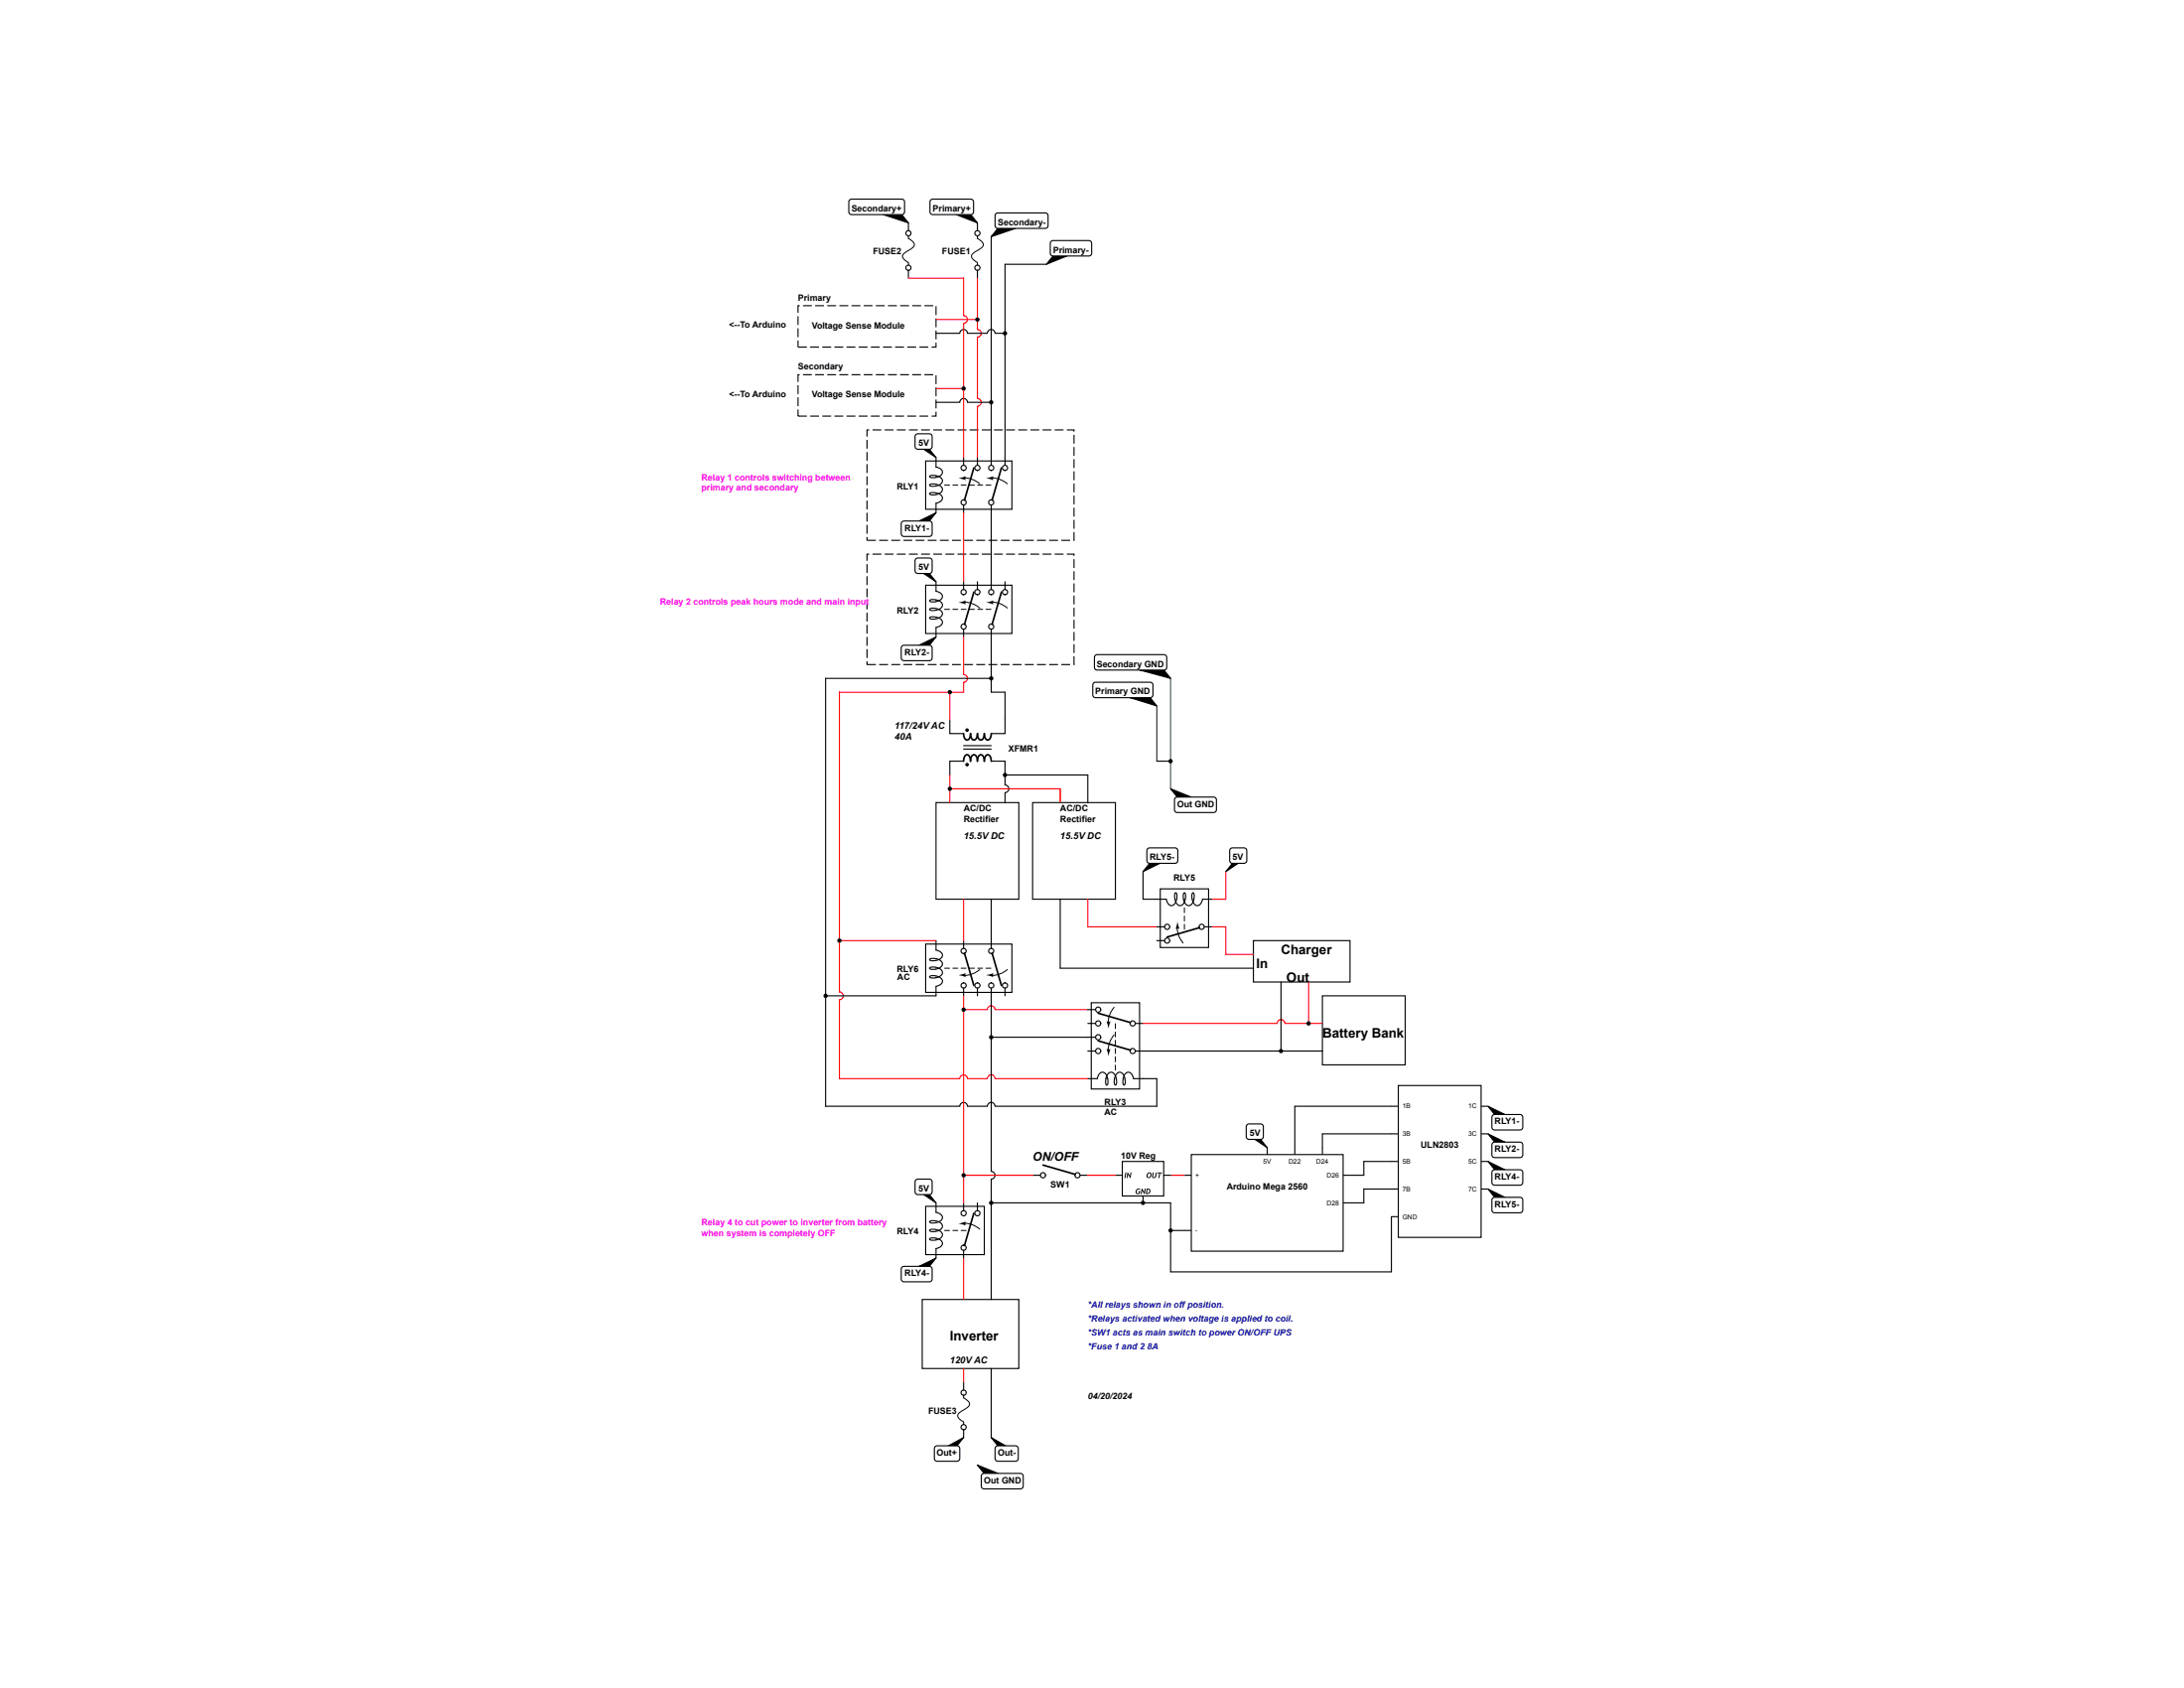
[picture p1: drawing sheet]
<svg xmlns="http://www.w3.org/2000/svg" width="279mm" height="216mm" viewBox="0 0 279 216" stroke-linecap="round" stroke-linejoin="round" font-family="sans-serif">
<g fill="none" stroke="#000" stroke-width=".14">
<path d="M113 27.4h2.4l.8 1.1zM122.3 27.4h1.9l.8 1.1zM127.7 29.2h2.2l-3.1 1.1zM134.7 32.7h1.8l-2.6 1.1zM118.2 57.5h.7l.8 1zM117.6 66.6l2.1-1-.8 1zM118.2 73.3h.7l.8 1.1zM117.6 82.5l2.1-1-.8 1zM144.6 89.2h2.5l.9 1.1zM145.8 85.7h3.1l.9 1.1zM119.7 102.7h10.6v12.3h-10.6zM132.1 102.7h10.6v12.3h-10.6z"/>
<path d="M147.1 110.4h1.3l-2.2 1.1zM149.8 100.9l2.6 1h-1.8zM157.7 110.4h.7l-1.6 1.1zM160.3 120.3h12.4v5.3h-12.4zM169.2 127.4h10.6v8.8h-10.6zM118.2 152.8h.7l.8 1zM160.5 145.7h.8l.8 1.1zM190.4 152.1l2.1 1h-1.3zM190.4 148.6l2.1 1h-1.3zM190.4 145l2.1 1.1h-1.3zM190.4 141.5l2.1 1.1h-1.3zM117.6 162l2.1-1.1-.8 1.1z"/>
<path d="M118 166.2h12.3v8.8h-12.3zM121.3 184.9l2-1-.9 1zM125 187.4l2.7 1.1h-1.8zM126.8 183.9l1.8 1h-.9z"/>
</g>
<g fill="#000">
<path d="M113 27.4h2.4l.8 1.1zM122.3 27.4h1.9l.8 1.1zM127.7 29.2h2.2l-3.1 1.1zM134.7 32.7h1.8l-2.6 1.1zM118.2 57.5h.7l.8 1zM118.2 73.3h.7l.8 1.1zM117.6 66.6l2.1-1-.8 1zM117.6 82.5l2.1-1-.8 1zM144.6 89.2h2.5l.9 1.1zM145.8 85.7h3.1l.9 1.1zM147.1 110.4h1.3l-2.2 1.1zM149.8 100.9l2.6 1h-1.8z"/>
<path d="M157.7 110.4h.7l-1.6 1.1zM118.2 152.8h.7l.8 1zM160.5 145.7h.8l.8 1.1zM190.4 152.1l2.1 1h-1.3zM190.4 148.6l2.1 1h-1.3zM190.4 145l2.1 1.1h-1.3zM190.4 141.5l2.1 1.1h-1.3zM117.6 162l2.1-1.1-.8 1.1zM121.3 184.9l2-1-.9 1zM125 187.4l2.7 1.1h-1.8zM126.8 183.9l1.8 1h-.9z"/>
</g>
<path d="M102.1 39.1h17.6v5.3h-17.6zM102.1 47.9h17.6v5.3h-17.6zM110.9 55h26.5v14.1h-26.5zM110.9 70.9h26.5v14.1h-26.5z" fill="none" stroke="#000" stroke-width=".14" stroke-dasharray="1.1 .4" stroke-linecap="butt"/>
<path d="M119.1 25.5h5.3l.1 .3v1.5l-.3 .1h-5.1l-.1-.3v-1.3z" fill="#fff"/>
<path d="M119.1 25.5h5.3l.1 .3v1.5l-.3 .1h-5.1l-.1-.3v-1.3z" fill="none" stroke="#000" stroke-width=".14"/>
<path d="M134.5 30.8h5l.2 .3-.1 1.5-.3 .1h-4.8l-.1-.3v-1.3z" fill="#fff"/>
<path d="M134.5 30.8h5l.2 .3-.1 1.5-.3 .1h-4.8l-.1-.3v-1.3z" fill="none" stroke="#000" stroke-width=".14"/>
<path d="M108.8 25.5h6.6h.1l.2 .3v1.3l-.2 .3h-.1h-6.5h-.1l-.2-.3v-1.3z" fill="#fff"/>
<path d="M108.8 25.5h6.6h.1l.2 .3v1.3l-.2 .3h-.1h-6.5h-.1l-.2-.3v-1.3z" fill="none" stroke="#000" stroke-width=".14"/>
<path d="M127.5 27.3l6.2-.1 .2 .1 .2 .3v1.3l-.1 .1-.3 .2h-6l-.4-.2v-.1v-1.3z" fill="#fff"/>
<path d="M127.5 27.3l6.2-.1 .2 .1 .2 .3v1.3l-.1 .1-.3 .2h-6l-.4-.2v-.1v-1.3z" fill="none" stroke="#000" stroke-width=".14"/>
<path d="M117.2 55.5h1.9l.2 .3-.1 1.5-.3 .2-1.7-.1-.1-.3v-1.3z" fill="#fff"/>
<path d="M117.2 55.5h1.9l.2 .3-.1 1.5-.3 .2-1.7-.1-.1-.3v-1.3z" fill="none" stroke="#000" stroke-width=".14"/>
<path d="M115.5 66.7h3.6l.2 .3-.1 1.4-.3 .2h-3.4l-.2-.3v-1.3z" fill="#fff"/>
<path d="M115.5 66.7h3.6l.2 .3-.1 1.4-.3 .2h-3.4l-.2-.3v-1.3z" fill="none" stroke="#000" stroke-width=".14"/>
<path d="M118.4 59h11.1v6.1h-11.1z" fill="#fff"/>
<g fill="none" stroke="#000" stroke-width=".14">
<path d="M118.4 59h11.1v6.1h-11.1zM119.7 58.5v1.2l.5 .2 .3 .2 .1 .3a1.17 1.17 0 0 1-1.6 .6l-.1-.1a1.16 1.16 0 0 1 1.6 .3l.1 .3a1.17 1.17 0 0 1-1.6 .7l-.1-.2a1.16 1.16 0 0 1 1.6 .3l.1 .3a1.17 1.17 0 0 1-1.6 .7l-.1-.1a1.16 1.16 0 0 1 1.6 .2l.1 .3-.1 .3-.3 .2-.5 .2v1.2M123.3 58.5v1M125 58.5v1M126.8 58.5v1M128.6 58.5v1M123.3 64.6v1M126.8 64.6v1M132.1 150.3h1M138.2 150.3h1"/>
<circle cx="123.3" cy="59.8" r=".33"/>
<circle cx="125" cy="59.8" r=".33"/>
<circle cx="126.8" cy="59.8" r=".33"/>
<circle cx="128.6" cy="59.8" r=".33"/>
<circle cx="123.3" cy="64.3" r=".33"/>
<circle cx="126.8" cy="64.3" r=".33"/>
<circle cx="133.4" cy="150.3" r=".33"/>
<circle cx="137.8" cy="150.3" r=".33"/>
</g>
<path d="M124.6 59.8l-1.2 4.2M128.1 59.8l-1.2 4.2M133.4 149l4.2 1.2" fill="none" stroke="#000" stroke-width=".21"/>
<path d="M120.8 62.1h.7M121.9 62.1h.6M123 62.1h.6M123.3 61.1a3.1 3.1 0 0 1 2 .8M124 62.1h.7M125.1 62.1h.6M126.1 62.1h.7M126.8 61.1a3.1 3.1 0 0 1 2.1 .8" fill="none" stroke="#000" stroke-width=".13"/>
<path d="M122.6 61.2l.9-.3v.5zM126.1 61.2l1-.3v.5z" fill="#000"/>
<path d="M152.4 147.7h19.4v12.3h-19.4z" fill="#fff"/>
<path d="M151.5 150.3h.9M151.5 157.4h.9M152.4 147.7h19.4v12.3h-19.4zM162.1 146.8v.9M165.6 146.8v.9M169.2 146.8v.9M171.8 150.3h.9M171.8 153.8h.9" fill="none" stroke="#000" stroke-width=".14"/>
<path d="M191 142.6h3.6l.2 .3v1.5l-.3 .1h-3.5l-.1-.3v-1.3z" fill="#fff"/>
<path d="M191 142.6h3.6l.2 .3v1.5l-.3 .1h-3.5l-.1-.3v-1.3z" fill="none" stroke="#000" stroke-width=".14"/>
<path d="M191 146.1h3.6l.2 .3v1.5l-.3 .2-3.5-.1-.1-.3v-1.3z" fill="#fff"/>
<path d="M191 146.1h3.6l.2 .3v1.5l-.3 .2-3.5-.1-.1-.3v-1.3z" fill="none" stroke="#000" stroke-width=".14"/>
<path d="M191 149.7h3.6l.2 .3v1.4l-.3 .2-3.5-.1-.1-.3v-1.2z" fill="#fff"/>
<path d="M191 149.7h3.6l.2 .3v1.4l-.3 .2-3.5-.1-.1-.3v-1.2z" fill="none" stroke="#000" stroke-width=".14"/>
<path d="M140.2 83.8l8.7-.1 .2 .1 .2 .3v1.3l-.2 .3h-.2h-8.5h-.2l-.2-.3v-1.3z" fill="#fff"/>
<path d="M140.2 83.8l8.7-.1 .2 .1 .2 .3v1.3l-.2 .3h-.2h-8.5h-.2l-.2-.3v-1.3z" fill="none" stroke="#000" stroke-width=".14"/>
<path d="M139.8 87.4l.4-.1h6.9l.3 .1 .1 .2v1.3l-.1 .2-.3 .1h-6.9l-.4-.1v-.2z" fill="#fff"/>
<path d="M139.8 87.4l.4-.1h6.9l.3 .1 .1 .2v1.3l-.1 .2-.3 .1h-6.9l-.4-.1v-.2zM148 97.4h1.8" fill="none" stroke="#000" stroke-width=".14"/>
<path d="M148 90.3v7.1M149.8 86.8v10.6" fill="none" stroke="#008000" stroke-width=".14"/>
<path d="M150.4 102h5l.2 .3v1.5l-.3 .1h-4.9l-.1-.3v-1.3z" fill="#fff"/>
<path d="M150.4 102h5l.2 .3v1.5l-.3 .1h-4.9l-.1-.3v-1.3z" fill="none" stroke="#000" stroke-width=".14"/>
<path d="M118.4 74.8h11.1v6.2h-11.1z" fill="#fff"/>
<g fill="none" stroke="#000" stroke-width=".14">
<path d="M118.4 74.8h11.1v6.2h-11.1zM119.7 74.4v1.2l.5 .2 .3 .2 .1 .3a1.17 1.17 0 0 1-1.6 .6l-.1-.1a1.16 1.16 0 0 1 1.6 .3l.1 .3a1.17 1.17 0 0 1-1.6 .6l-.1-.1a1.16 1.16 0 0 1 1.6 .3l.1 .3a1.17 1.17 0 0 1-1.6 .6l-.1-.1a1.16 1.16 0 0 1 1.6 .3l.1 .3-.1 .3-.3 .2-.5 .2v1.2M123.3 74.4v1M125 74.4v1M126.8 74.4v1M128.6 74.4v1M123.3 80.5v1M126.8 80.5v1M126.8 153.8h23"/>
<circle cx="123.3" cy="75.7" r=".33"/>
<circle cx="125" cy="75.7" r=".33"/>
<circle cx="126.8" cy="75.7" r=".33"/>
<circle cx="128.6" cy="75.7" r=".33"/>
<circle cx="123.3" cy="80.1" r=".33"/>
<circle cx="126.8" cy="80.1" r=".33"/>
</g>
<path d="M124.6 75.7l-1.2 4.2M128.1 75.7l-1.2 4.2" fill="none" stroke="#000" stroke-width=".21"/>
<path d="M120.8 77.9h.7M121.9 77.9h.6M123 77.9h.6M123.3 77a3.1 3.1 0 0 1 2 .8M124 77.9h.7M125.1 77.9h.6M126.1 77.9h.7M126.8 77a3.1 3.1 0 0 1 2.1 .8" fill="none" stroke="#000" stroke-width=".13"/>
<path d="M122.6 77.1l.9-.3v.5zM126.1 77.1l1-.3v.5z" fill="#000"/>
<path d="M123.3 160.9v5.3" fill="none" stroke="#f00" stroke-width=".14"/>
<path d="M115.5 82.6h3.6l.2 .3-.1 1.4-.3 .2h-3.4l-.2-.3v-1.3z" fill="#fff"/>
<path d="M115.5 82.6h3.6l.2 .3-.1 1.4-.3 .2h-3.4l-.2-.3v-1.3z" fill="none" stroke="#000" stroke-width=".14"/>
<path d="M117.2 71.4h1.9l.2 .3-.1 1.5-.3 .1h-1.7l-.1-.3v-1.3z" fill="#fff"/>
<path d="M117.2 71.4h1.9l.2 .3-.1 1.5-.3 .1h-1.7l-.1-.3v-1.3z" fill="none" stroke="#000" stroke-width=".14"/>
<path d="M117.1 151l.3-.2 1.7 .1 .2 .3-.1 1.4-.3 .2-1.7-.1-.1-.3z" fill="#fff"/>
<path d="M117.1 151l.3-.2 1.7 .1 .2 .3-.1 1.4-.3 .2-1.7-.1-.1-.3z" fill="none" stroke="#000" stroke-width=".14"/>
<path d="M115.3 162.1l.3-.1h3.5l.2 .3-.1 1.5-.3 .1h-3.4l-.2-.3z" fill="#fff"/>
<path d="M115.3 162.1l.3-.1h3.5l.2 .3-.1 1.5-.3 .1h-3.4l-.2-.3z" fill="none" stroke="#000" stroke-width=".14"/>
<path d="M149.8 97.4v3.5" fill="none" stroke="#008000" stroke-width=".14"/>
<path d="M119.6 185.1l.3-.2 2.7 .1 .2 .3-.1 1.4-.3 .2h-2.7l-.2-.4z" fill="#fff"/>
<path d="M119.6 185.1l.3-.2 2.7 .1 .2 .3-.1 1.4-.3 .2h-2.7l-.2-.4z" fill="none" stroke="#000" stroke-width=".14"/>
<path d="M127.3 185.1l.4-.2 2.4 .1 .2 .3-.1 1.4-.3 .2h-2.4l-.2-.4z" fill="#fff"/>
<g fill="none" stroke="#000" stroke-width=".14">
<path d="M116.2 28.5v1M116.2 34.6v1M125 28.5v1M125 34.6v1M128.6 33.8v24.7M123.3 176.8v1M126.8 175v8.9M123.3 182.9v1M127.3 185.1l.4-.2 2.4 .1 .2 .3-.1 1.4-.3 .2h-2.4l-.2-.4z"/>
<circle cx="116.2" cy="34.2" r=".33"/>
<circle cx="116.2" cy="29.8" r=".33"/>
<circle cx="125" cy="34.2" r=".33"/>
<circle cx="125" cy="29.8" r=".33"/>
<circle cx="123.3" cy="178.1" r=".33"/>
<circle cx="123.3" cy="182.5" r=".33"/>
</g>
<path d="M125 35.6v6.5a.49 .49 0 0 1 .5 .5 .49 .49 0 0 1-.5 .5v7.9a.49 .49 0 0 1 .5 .5 .49 .49 0 0 1-.5 .5v6.5M123.3 175v1.8" fill="none" stroke="#f00" stroke-width=".14"/>
<path d="M116.2 30.2v.3l.6 .4 .2 .3a1.26 1.26 0 0 1-1 .9l-.5 .5v.3l.2 .3 .5 .4v.3M125 30.2v.3l.6 .4 .2 .3a1.26 1.26 0 0 1-.9 .9l-.6 .5v.3l.2 .3 .5 .4v.3M123.3 178.5v.3l.5 .4 .2 .3a1.26 1.26 0 0 1-.9 .9l-.5 .5-.1 .3 .2 .3 .6 .4v.3" fill="none" stroke="#000" stroke-width=".13"/>
<path d="M191 153.2h3.6l.2 .3v1.4l-.3 .2h-3.5l-.1-.3v-1.3z" fill="#fff"/>
<g fill="none" stroke="#000" stroke-width=".14">
<path d="M126.8 30.3v28.2M128.6 33.8h5.3M119.7 51.5h3.1a.49 .49 0 0 1 .5-.5 .49 .49 0 0 1 .5 .5h3M119.7 42.6h3.1a.49 .49 0 0 1 .5-.5 .49 .49 0 0 1 .5 .5h2.5a.49 .49 0 0 1 .5-.5 .49 .49 0 0 1 .5 .5h1.3M126.8 65.6v8.8M121.5 92.1v1.7h1.8M123.3 97.4h-1.8v1.7M123.3 95.4h3.5M123.3 95.8h3.5M126.8 88.5h1.8v5.3h-1.8M126.8 97.4h1.8v3a.49 .49 0 0 1 .5 .5 .49 .49 0 0 1-.5 .5v1.3M126.8 132.7h12.4"/>
<path d="M146.2 138h1.8v3.5h-20.7a.49 .49 0 0 0-.5-.5 .49 .49 0 0 0-.5 .5h-2.5a.49 .49 0 0 0-.5-.5 .49 .49 0 0 0-.5 .5h-17.2M149.8 153.8v3.6h1.7M191 153.2h3.6l.2 .3v1.4l-.3 .2h-3.5l-.1-.3v-1.3z"/>
</g>
<path d="M116.2 35.6h7.1v4.8a.49 .49 0 0 1 .5 .5 .49 .49 0 0 1-.5 .5v17.1M119.7 49.7h3.6M119.7 40.9h5.3M123.3 65.6v8.8M121.5 99.1v3.6M123.3 88.5h-1.8v3.6M123.3 129.1h3a.49 .49 0 0 1 .5-.5 .49 .49 0 0 1 .5 .5h11.9" fill="none" stroke="#f00" stroke-width=".14"/>
<path d="M123.3 93.8v.5l.2 .3 .2 .1 .2-.1 .2-.3 .1-.5v.5l.2 .3 .2 .1 .2-.1 .2-.3v-.5l.1 .5 .2 .3 .2 .1 .2-.1 .2-.3v-.5l.1 .5 .2 .3 .2 .1 .2-.1 .1-.3 .1-.5M123.3 97.4v-.5l.2-.3 .2-.1 .2 .1 .2 .3 .1 .5v-.5l.2-.3 .2-.1 .2 .1 .2 .3v.5l.1-.5 .2-.3 .2-.1 .2 .1 .2 .3v.5l.1-.5 .2-.3 .2-.1 .2 .1 .1 .3 .1 .5" fill="none" stroke="#000" stroke-width=".21"/>
<g fill="#000">
<circle cx="123.7" cy="93.4" r=".23"/>
<circle cx="123.7" cy="97.8" r=".23"/>
</g>
<path d="M139.6 128.3h6.2v11h-6.2z" fill="#fff"/>
<g fill="none" stroke="#000" stroke-width=".14">
<path d="M139.2 138h1.2l.1-.5 .3-.3 .2-.1a1.17 1.17 0 0 1 .7 1.6l-.1 .1a1.16 1.16 0 0 1 .3-1.6l.2-.1a1.17 1.17 0 0 1 .7 1.6l-.1 .1a1.16 1.16 0 0 1 .3-1.6l.2-.1a1.17 1.17 0 0 1 .7 1.6l-.1 .1a1.16 1.16 0 0 1 .3-1.6l.3-.1 .2 .1 .3 .3 .1 .5h1.2M139.2 134.4h1M139.2 132.7h1M139.2 130.9h1M139.2 129.1h1M139.6 128.3h6.2v11h-6.2zM145.2 134.4h1M145.2 130.9h1"/>
<circle cx="140.5" cy="132.7" r=".33"/>
<circle cx="140.5" cy="134.4" r=".33"/>
<circle cx="140.5" cy="129.1" r=".33"/>
<circle cx="140.5" cy="130.9" r=".33"/>
<circle cx="144.9" cy="130.9" r=".33"/>
<circle cx="144.9" cy="134.4" r=".33"/>
</g>
<path d="M140.5 133.1l4.1 1.2M140.5 129.6l4.1 1.2" fill="none" stroke="#000" stroke-width=".21"/>
<path d="M142.5 132.4a3.1 3.1 0 0 0-.7 2M142.5 128.8a3.1 3.1 0 0 0-.7 2.1M142.7 130.9v.7M142.7 132v.6M142.7 133.1v.6M142.7 134.1v.6M142.7 135.2v.6M142.7 136.2v.7" fill="none" stroke="#000" stroke-width=".13"/>
<path d="M141.5 134.2h.6l-.3 .9zM141.5 130.6h.6l-.3 1z" fill="#000"/>
<path d="M139.2 118.5h8.8" fill="none" stroke="#f00" stroke-width=".14"/>
<path d="M157.5 108.5h1.8l.2 .3v1.4l-.4 .2h-1.6l-.2-.3v-1.3z" fill="#fff"/>
<path d="M157.5 108.5h1.8l.2 .3v1.4l-.4 .2h-1.6l-.2-.3v-1.3z" fill="none" stroke="#000" stroke-width=".14"/>
<path d="M146.8 108.6l.3-.2 3.4 .1 .2 .3-.1 1.4-.3 .2h-3.4l-.2-.3z" fill="#fff"/>
<path d="M126.8 86.8h-21.2v54.7M146.2 111.5v3.5h1.8M146.8 108.6l.3-.2 3.4 .1 .2 .3-.1 1.4-.3 .2h-3.4l-.2-.3z" fill="none" stroke="#000" stroke-width=".14"/>
<path d="M123.3 81.5v4.8a.49 .49 0 0 1 .5 .5 .49 .49 0 0 1-.5 .5v1.2M156.8 111.5v3.5h-1.7M107.4 138h15.4a.49 .49 0 0 1 .5-.5 .49 .49 0 0 1 .5 .5h2.5a.49 .49 0 0 1 .5-.5 .49 .49 0 0 1 .5 .5h11.9" fill="none" stroke="#f00" stroke-width=".14"/>
<path d="M118.4 120.7h11.1v6.2h-11.1z" fill="#fff"/>
<g fill="none" stroke="#000" stroke-width=".14">
<path d="M126.8 115v6.3M118.4 120.7h11.1v6.2h-11.1zM119.7 120.3v1.2l.5 .2 .3 .2 .1 .3a1.17 1.17 0 0 1-1.6 .6l-.1-.1a1.16 1.16 0 0 1 1.6 .3l.1 .3a1.17 1.17 0 0 1-1.6 .6l-.1-.1a1.16 1.16 0 0 1 1.6 .3l.1 .3a1.17 1.17 0 0 1-1.6 .6l-.1-.1a1.16 1.16 0 0 1 1.6 .3l.1 .3-.1 .3-.3 .2-.5 .2v1.2h-14.1M123.3 120.3v1M123.3 126.4v1M125 126.4v1M126.8 126.4v1M128.6 126.4v1"/>
<circle cx="123.3" cy="126" r=".33"/>
<circle cx="123.3" cy="121.6" r=".33"/>
<circle cx="125" cy="126" r=".33"/>
<circle cx="126.8" cy="121.6" r=".33"/>
<circle cx="126.8" cy="126" r=".33"/>
<circle cx="128.6" cy="126" r=".33"/>
</g>
<path d="M123.4 121.9l1.2 4.1M126.9 121.9l1.2 4.1" fill="none" stroke="#000" stroke-width=".21"/>
<path d="M120.8 123.8h.7M121.9 123.8h.6M123 123.8h.6M124 123.8h.7M125.1 123.8h.6M125.3 124a3.1 3.1 0 0 1-2 .8M126.1 123.8h.7M128.9 124a3.1 3.1 0 0 1-2.1 .8" fill="none" stroke="#000" stroke-width=".13"/>
<path d="M122.6 124.7l.9-.2v.5zM126.1 124.7l1-.2v.5z" fill="#000"/>
<path d="M121.5 88.5h-14.1v38.4a.49 .49 0 0 1 .5 .5 .49 .49 0 0 1-.5 .5v10.1M123.3 115v5.3M107.4 120.3h12.3" fill="none" stroke="#f00" stroke-width=".14"/>
<path d="M148.4 113.7h6.2v7.5h-6.2z" fill="#fff"/>
<g fill="none" stroke="#000" stroke-width=".14">
<path d="M148 115h1.2l.2 .5 .2 .2 .3 .1a1.17 1.17 0 0 0 .6-1.5l-.1-.1a1.16 1.16 0 0 0 .3 1.5l.3 .1a1.17 1.17 0 0 0 .6-1.5l-.1-.1a1.16 1.16 0 0 0 .3 1.5l.3 .1a1.17 1.17 0 0 0 .6-1.5l-.1-.1a1.16 1.16 0 0 0 .3 1.5l.3 .1 .2-.1 .3-.2 .1-.5h1.3M148 118.5h1M148.4 113.7h6.2v7.5h-6.2zM154.1 118.5h1M148 120.3h1"/>
<circle cx="149.3" cy="118.5" r=".33"/>
<circle cx="153.7" cy="118.5" r=".33"/>
<circle cx="149.3" cy="120.3" r=".33"/>
</g>
<path d="M153.5 118.7l-4.2 1.1" fill="none" stroke="#000" stroke-width=".21"/>
<path d="M150.6 118.5a3.1 3.1 0 0 0 .8 2.1M151.5 116.1v.6M151.5 117.2v.6M151.5 118.2v.7" fill="none" stroke="#000" stroke-width=".13"/>
<path d="M150.6 117.9l.3 .9h-.5z" fill="#000"/>
<path d="M118.4 154.3h7.5v6.2h-7.5z" fill="#fff"/>
<g fill="none" stroke="#000" stroke-width=".14">
<path d="M126.8 127.4v22.4a.49 .49 0 0 1 .5 .5 .49 .49 0 0 1-.5 .5v15.4M118.4 154.3h7.5v6.2h-7.5zM119.7 153.8v1.3l.5 .1 .3 .3 .1 .2a1.17 1.17 0 0 1-1.6 .7l-.1-.1a1.16 1.16 0 0 1 1.6 .3l.1 .2a1.17 1.17 0 0 1-1.6 .7l-.1-.1a1.16 1.16 0 0 1 1.6 .3l.1 .2a1.17 1.17 0 0 1-1.6 .7l-.1-.1a1.16 1.16 0 0 1 1.6 .3l.1 .2-.1 .3-.3 .2-.5 .2v1.2M123.3 153.8v1M123.3 159.9v1M125 153.8v1"/>
<circle cx="123.3" cy="155.2" r=".33"/>
<circle cx="123.3" cy="159.6" r=".33"/>
<circle cx="125" cy="155.2" r=".33"/>
</g>
<path d="M124.6 155.2l-1.2 4.1" fill="none" stroke="#000" stroke-width=".21"/>
<path d="M120.8 157.4h.7M121.9 157.4h.6M123 157.4h.6M123.3 156.4a3.1 3.1 0 0 1 2 .8" fill="none" stroke="#000" stroke-width=".13"/>
<path d="M122.6 156.5l.9-.3v.6z" fill="#000"/>
<path d="M123.3 127.4v26.4M149.8 150.3h1.7" fill="none" stroke="#f00" stroke-width=".14"/>
<path d="M143.6 148.6h5.3v4.4h-5.3z" fill="#fff"/>
<path d="M142.7 150.3h.9M143.6 148.6h5.3v4.4h-5.3zM146.2 153v.8M148.9 150.3h.9" fill="none" stroke="#000" stroke-width=".14"/>
<g fill="#000">
<path d="M144 150h.1l-.1 .7h-.2zM144.2 150l.4 .4v-.4h.2l-.2 .7-.3-.5-.1 .5h-.1zM145.4 152.1l.3-.1 .2 .1-.1 .1a.26 .26 0 0 0-.4 .1 .26 .26 0 0 0 .3 .3v-.3h.2l-.1 .4h-.3h-.1a.41 .41 0 0 1 0-.6zM146.1 152l.3 .5v-.5h.2l-.2 .7-.3-.4v.4h-.2zM147.5 150h.1l-.1 .5a.14 .14 0 0 0 .2 .1 .14 .14 0 0 0 .1-.2l.1-.4h.1l-.1 .5a.26 .26 0 0 1-.2 .2 .26 .26 0 0 1-.3-.3zM148.1 150h.6v.1h-.3l-.1 .6h-.1l.1-.6h-.2z"/>
<path d="M146.8 150.1a.28 .28 0 0 1 .3-.2 .28 .28 0 0 1 .2 .3 .35 .35 0 0 1-.2 .4 .35 .35 0 0 1-.4-.1zM147 150.1l-.2 .2v.2a.25 .25 0 0 0 .4-.1 .25 .25 0 0 0-.2-.3z"/>
<path d="M146.7 152a.37 .37 0 0 1 .5 .3 .37 .37 0 0 1-.5 .4h-.1zM146.8 152.1l-.1 .5a.25 .25 0 0 0 .4-.2 .25 .25 0 0 0-.3-.3z"/>
</g>
<path d="M123.3 150.3h8.8M139.2 150.3h3.5" fill="none" stroke="#f00" stroke-width=".14"/>
<path d="M178.9 138.8h10.6v19.5h-10.6z" fill="#fff"/>
<path d="M178.9 138.8h10.6v19.5h-10.6zM178 141.5h.9M178 145h.9M178 148.6h.9M178 152.1h.9M178 155.6h.9M189.5 141.5h.9M189.5 145h.9M189.5 148.6h.9M189.5 152.1h.9" fill="none" stroke="#000" stroke-width=".14"/>
<path d="M159.5 143.9l.3-.1h1.6l.2 .3v1.5l-.3 .1h-1.7l-.2-.3z" fill="#fff"/>
<path d="M159.5 143.9l.3-.1h1.6l.2 .3v1.5l-.3 .1h-1.7l-.2-.3zM178 155.6v7.1h-28.2v-5.3M178 141.5h-12.4v5.3M178 145h-8.8v1.8M178 148.6h-3.5v1.7h-1.8M178 152.1h-3.5v1.7h-1.8" fill="none" stroke="#000" stroke-width=".14"/>
<path d="M125.7 188.5h5l.2 .3v1.5l-.4 .1h-4.8l-.2-.3v-1.3z" fill="#fff"/>
<path d="M126.8 81.5v7M128.6 99.1h10.6v3.6M135.6 115v8.8h24.7M146.2 134.4h23M163.9 125.6v8.8M125.7 188.5h5l.2 .3v1.5l-.3 .1h-4.9l-.2-.3v-1.3z" fill="none" stroke="#000" stroke-width=".14"/>
<path d="M121.5 100.9h14.1v1.8M139.2 115v3.5M155.1 118.5h1.7v3.6h3.5M146.2 130.9h17.2a.49 .49 0 0 1 .5-.5 .49 .49 0 0 1 .5 .5h4.8M167.4 125.6v5.3" fill="none" stroke="#f00" stroke-width=".14"/>
<g fill="#000">
<circle cx="123.3" cy="49.7" r=".21"/>
<circle cx="125" cy="40.9" r=".21"/>
<circle cx="126.8" cy="51.5" r=".21"/>
<circle cx="128.6" cy="42.6" r=".21"/>
<circle cx="121.5" cy="88.5" r=".21"/>
<circle cx="126.8" cy="86.8" r=".21"/>
<circle cx="128.6" cy="99.1" r=".21"/>
<circle cx="149.8" cy="97.4" r=".21"/>
<circle cx="121.5" cy="100.9" r=".21"/>
<circle cx="105.6" cy="127.4" r=".21"/>
<circle cx="107.4" cy="120.3" r=".21"/>
<circle cx="123.3" cy="129.1" r=".21"/>
<circle cx="126.8" cy="132.7" r=".21"/>
<circle cx="163.9" cy="134.4" r=".21"/>
<circle cx="167.4" cy="130.9" r=".21"/>
<circle cx="123.3" cy="150.3" r=".21"/>
<circle cx="126.8" cy="153.9" r=".21"/>
<circle cx="146.2" cy="153.9" r=".21"/>
<circle cx="149.8" cy="157.4" r=".21"/>
</g>
<g fill="none" stroke="#000" stroke-width=".13">
<circle cx="123.3" cy="49.7" r=".21"/>
<circle cx="125" cy="40.9" r=".21"/>
<circle cx="126.8" cy="51.5" r=".21"/>
<circle cx="128.6" cy="42.6" r=".21"/>
<circle cx="121.5" cy="88.5" r=".21"/>
<circle cx="126.8" cy="86.8" r=".21"/>
<circle cx="128.6" cy="99.1" r=".21"/>
<circle cx="149.8" cy="97.4" r=".21"/>
<circle cx="121.5" cy="100.9" r=".21"/>
<circle cx="105.6" cy="127.4" r=".21"/>
<circle cx="107.4" cy="120.3" r=".21"/>
<circle cx="123.3" cy="129.1" r=".21"/>
<circle cx="126.8" cy="132.7" r=".21"/>
<circle cx="163.9" cy="134.4" r=".21"/>
<circle cx="167.4" cy="130.9" r=".21"/>
<circle cx="123.3" cy="150.3" r=".21"/>
<circle cx="126.8" cy="153.9" r=".21"/>
<circle cx="146.2" cy="153.9" r=".21"/>
<circle cx="149.8" cy="157.4" r=".21"/>
</g>
<g font-size="1.7">
<text x="160.7" y="123.8">In</text>
<text x="163.9" y="122.1">Charger</text>
<text x="164.6" y="125.6">Out</text>
<text x="169.2" y="132.7">Battery Bank</text>
<text x="121.5" y="171.5">Inverter</text>
</g>
<text font-size="1.6" x="132.1" y="148.4">ON/OFF</text>
<g font-size="1.2">
<text x="114.4" y="93.2">117/24V AC</text>
<text x="114.4" y="94.7">40A</text>
<text x="123.3" y="107.3">15.5V DC</text>
<text x="135.6" y="107.3">15.5V DC</text>
<text x="121.5" y="174.4">120V AC</text>
</g>
<g font-size="1.1">
<text x="108.9" y="27">Secondary+</text>
<text x="119.3" y="27">Primary+</text>
<text x="127.7" y="28.8">Secondary-</text>
<text x="111.7" y="32.5">FUSE2</text>
<text x="120.5" y="32.5">FUSE1</text>
<text x="134.7" y="32.3">Primary-</text>
<text x="93.3" y="42">&lt;--To Arduino</text>
<text x="102.1" y="38.4">Primary</text>
<text x="103.9" y="42">Voltage Sense Module</text>
<text x="102.1" y="47.3">Secondary</text>
<text x="93.3" y="50.8">&lt;--To Arduino</text>
<text x="103.9" y="50.8">Voltage Sense Module</text>
<text x="117.5" y="57.1">5V</text>
<text x="114.7" y="62.6">RLY1</text>
<text x="115.7" y="67.9">RLY1-</text>
<text x="117.5" y="72.9">5V</text>
<text x="114.7" y="78.4">RLY2</text>
<text x="115.7" y="83.8">RLY2-</text>
<text x="140.1" y="88.8">Primary GND</text>
<text x="140.3" y="85.3">Secondary GND</text>
<text x="129" y="96.1">XFMR1</text>
<text x="123.3" y="103.8">AC/DC</text>
<text x="123.3" y="105.1">Rectifier</text>
<text x="135.6" y="103.8">AC/DC</text>
<text x="135.6" y="105.1">Rectifier</text>
<text x="150.6" y="103.2">Out GND</text>
<text x="147.1" y="110">RLY5-</text>
<text x="150.1" y="112.6">RLY5</text>
<text x="157.7" y="110">5V</text>
<text x="114.7" y="124.3">RLY6</text>
<text x="114.8" y="125.3">AC</text>
<text x="141.3" y="142.6">AC</text>
<text x="141.3" y="141.4">RLY3</text>
<text x="191.2" y="143.8">RLY1-</text>
<text x="143.4" y="148.3">10V Reg</text>
<text x="159.9" y="145.3">5V</text>
<text x="181.8" y="146.9">ULN2803</text>
<text x="191.2" y="147.3">RLY2-</text>
<text x="117.5" y="152.4">5V</text>
<text x="134.4" y="151.9">SW1</text>
<text x="156.9" y="152.2">Arduino Mega 2560</text>
<text x="191.2" y="150.9">RLY4-</text>
<text x="191.2" y="154.4">RLY5-</text>
<text x="114.7" y="157.9">RLY4</text>
<text x="115.7" y="163.2">RLY4-</text>
<text x="139.2" y="179">04/20/2024</text>
<text x="118.7" y="180.8">FUSE3</text>
<text x="119.8" y="186.2">Out+</text>
<text x="125.9" y="189.7">Out GND</text>
<text x="127.7" y="186.2">Out-</text>
</g>
<g font-size="1.1" fill="#f0f">
<text x="89.7" y="61.4">Relay 1 controls switching between</text>
<text x="89.7" y="62.8">primary and secondary</text>
<text x="84.4" y="77.3">Relay 2 controls peak hours mode and main input</text>
<text x="89.7" y="156.8">Relay 4 to cut power to inverter from battery</text>
<text x="89.7" y="158.1">when system is completely OFF</text>
</g>
<g font-size="1.1" fill="#00f">
<text x="139.2" y="167.3">*All relays shown in off position.</text>
<text x="139.2" y="169.1">*Relays activated when voltage is applied to coil.</text>
<text x="139.2" y="170.8">*SW1 acts as main switch to power ON/OFF UPS</text>
<text x="139.2" y="172.6">*Fuse 1 and 2 8A</text>
</g>
<g font-size=".8">
<text x="179.4" y="141.8">1B</text>
<text x="187.9" y="141.8">1C</text>
<text x="161.6" y="148.9">5V</text>
<text x="164.9" y="148.9">D22</text>
<text x="168.4" y="148.9">D24</text>
<text x="179.4" y="145.3">3B</text>
<text x="179.4" y="148.8">5B</text>
<text x="187.9" y="145.3">3C</text>
<text x="187.9" y="148.8">5C</text>
<text x="152.9" y="150.6">+</text>
<text x="169.7" y="150.6">D26</text>
<text x="169.7" y="154.1">D28</text>
<text x="179.4" y="152.4">7B</text>
<text x="179.4" y="155.9">GND</text>
<text x="187.9" y="152.4">7C</text>
<text x="152.9" y="157.7">-</text>
</g>
</svg>
